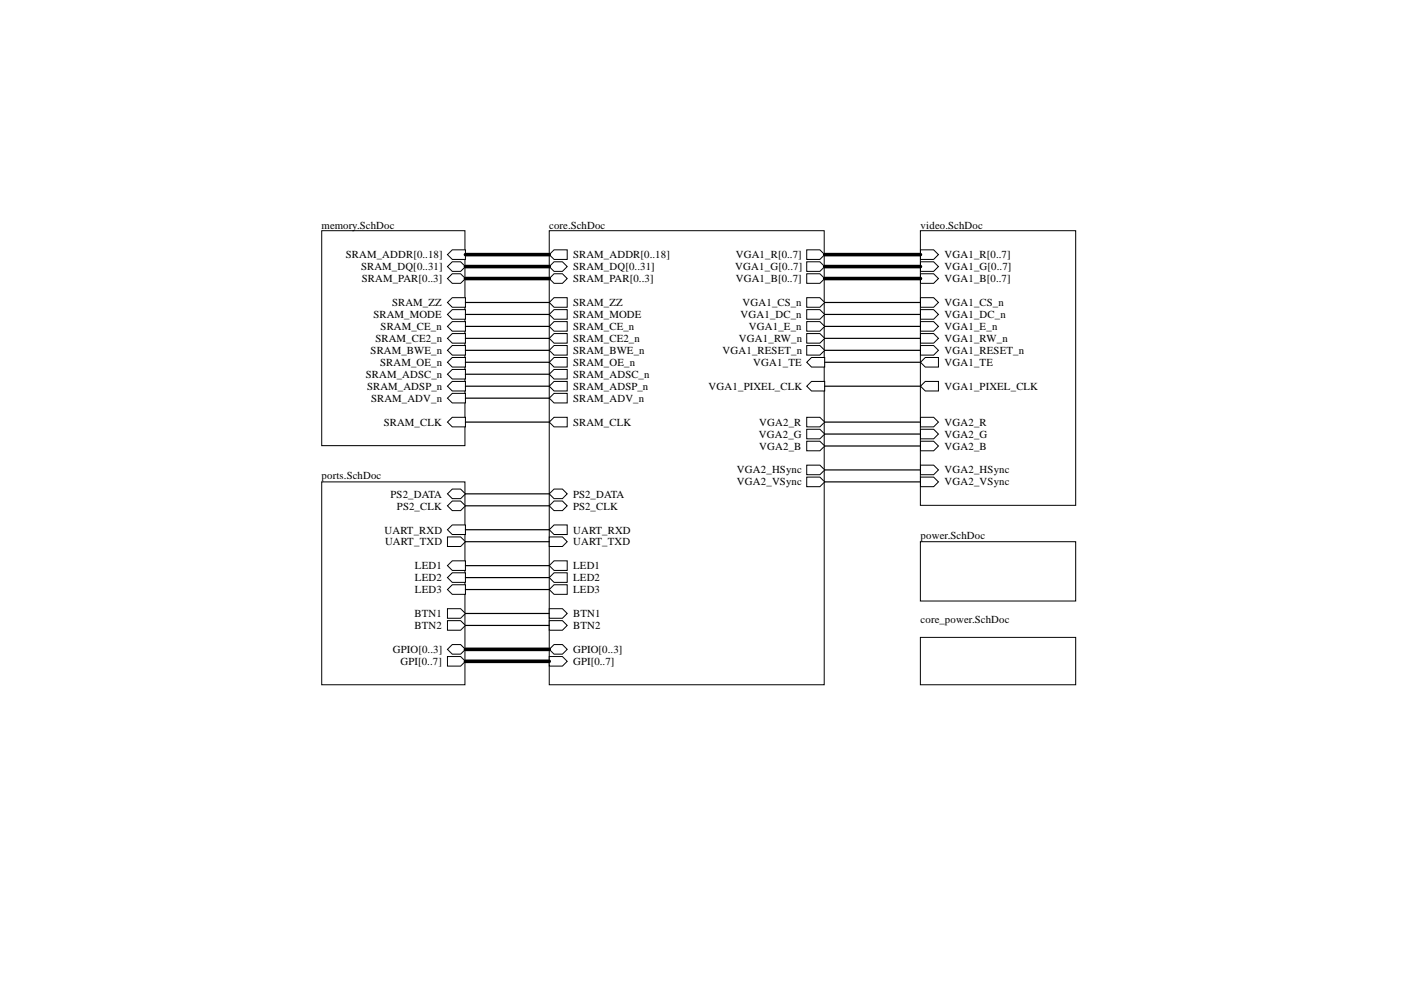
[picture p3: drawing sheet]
<svg xmlns="http://www.w3.org/2000/svg" width="297mm" height="210mm" viewBox="0 0 297 210" stroke-linecap="round" stroke-linejoin="round" font-family="sans-serif">
<path d="M116.5 48.9h58.2v96.3h-58.2z" fill="#fff" stroke="#000" stroke-width=".21"/>
<path d="M116.5 54l1-1h2.8v2h-2.8z" fill-rule="evenodd" fill="#fff"/>
<path d="M116.5 54l1-1h2.8v2h-2.8z" fill="none" stroke="#000" stroke-width=".21"/>
<path d="M116.5 56.5l1-1h1.7l1.1 1-1.1 1h-1.7z" fill-rule="evenodd" fill="#fff"/>
<path d="M116.5 56.5l1-1h1.7l1.1 1-1.1 1h-1.7z" fill="none" stroke="#000" stroke-width=".21"/>
<path d="M116.5 59.1l1-1.1h1.7l1.1 1.1-1.1 1h-1.7z" fill-rule="evenodd" fill="#fff"/>
<path d="M116.5 59.1l1-1.1h1.7l1.1 1.1-1.1 1h-1.7z" fill="none" stroke="#000" stroke-width=".21"/>
<path d="M171 53h2.8l1 1-1 1h-2.8z" fill-rule="evenodd" fill="#fff"/>
<path d="M171 53h2.8l1 1-1 1h-2.8z" fill="none" stroke="#000" stroke-width=".21"/>
<path d="M171 55.5h2.8l1 1-1 1h-2.8z" fill-rule="evenodd" fill="#fff"/>
<path d="M171 55.5h2.8l1 1-1 1h-2.8z" fill="none" stroke="#000" stroke-width=".21"/>
<path d="M171 58h2.8l1 1.1-1 1h-2.8z" fill-rule="evenodd" fill="#fff"/>
<path d="M171 58h2.8l1 1.1-1 1h-2.8z" fill="none" stroke="#000" stroke-width=".21"/>
<path d="M116.5 137.7l1-1h1.7l1.1 1-1.1 1h-1.7z" fill-rule="evenodd" fill="#fff"/>
<path d="M116.5 137.7l1-1h1.7l1.1 1-1.1 1h-1.7z" fill="none" stroke="#000" stroke-width=".21"/>
<path d="M116.5 104.7l1-1h1.7l1.1 1-1.1 1h-1.7z" fill-rule="evenodd" fill="#fff"/>
<path d="M116.5 104.7l1-1h1.7l1.1 1-1.1 1h-1.7z" fill="none" stroke="#000" stroke-width=".21"/>
<path d="M116.5 107.2l1-1h1.7l1.1 1-1.1 1.1h-1.7z" fill-rule="evenodd" fill="#fff"/>
<path d="M116.5 107.2l1-1h1.7l1.1 1-1.1 1.1h-1.7z" fill="none" stroke="#000" stroke-width=".21"/>
<path d="M171 81.9l1.1-1h2.7v2h-2.7z" fill-rule="evenodd" fill="#fff"/>
<path d="M171 81.9l1.1-1h2.7v2h-2.7z" fill="none" stroke="#000" stroke-width=".21"/>
<path d="M171 73.3h2.8l1 1-1 1h-2.8z" fill-rule="evenodd" fill="#fff"/>
<path d="M171 73.3h2.8l1 1-1 1h-2.8z" fill="none" stroke="#000" stroke-width=".21"/>
<path d="M171 63.1h2.8l1 1-1 1h-2.8z" fill-rule="evenodd" fill="#fff"/>
<path d="M171 63.1h2.8l1 1-1 1h-2.8z" fill="none" stroke="#000" stroke-width=".21"/>
<path d="M116.5 64.1l1-1h2.8v2h-2.8z" fill-rule="evenodd" fill="#fff"/>
<path d="M116.5 64.1l1-1h2.8v2h-2.8z" fill="none" stroke="#000" stroke-width=".21"/>
<path d="M171 76.8l1.1-1h2.7v2h-2.7z" fill-rule="evenodd" fill="#fff"/>
<path d="M171 76.8l1.1-1h2.7v2h-2.7z" fill="none" stroke="#000" stroke-width=".21"/>
<path d="M171 68.2h2.8l1 1-1 1h-2.8z" fill-rule="evenodd" fill="#fff"/>
<path d="M171 68.2h2.8l1 1-1 1h-2.8z" fill="none" stroke="#000" stroke-width=".21"/>
<path d="M171 70.7h2.8l1 1-1 1.1h-2.8z" fill-rule="evenodd" fill="#fff"/>
<path d="M171 70.7h2.8l1 1-1 1.1h-2.8z" fill="none" stroke="#000" stroke-width=".21"/>
<path d="M171 65.7h2.8l1 1-1 1h-2.8z" fill-rule="evenodd" fill="#fff"/>
<path d="M171 65.7h2.8l1 1-1 1h-2.8z" fill="none" stroke="#000" stroke-width=".21"/>
<path d="M116.5 129.1h2.7l1.1 1-1.1 1h-2.7z" fill-rule="evenodd" fill="#fff"/>
<path d="M116.5 129.1h2.7l1.1 1-1.1 1h-2.7z" fill="none" stroke="#000" stroke-width=".21"/>
<path d="M116.5 131.6h2.7l1.1 1-1.1 1h-2.7z" fill-rule="evenodd" fill="#fff"/>
<path d="M116.5 131.6h2.7l1.1 1-1.1 1h-2.7z" fill="none" stroke="#000" stroke-width=".21"/>
<path d="M116.5 119.9l1-1h2.8v2h-2.8z" fill-rule="evenodd" fill="#fff"/>
<path d="M116.5 119.9l1-1h2.8v2h-2.8z" fill="none" stroke="#000" stroke-width=".21"/>
<path d="M116.5 122.5l1-1.1h2.8v2.1h-2.8z" fill-rule="evenodd" fill="#fff"/>
<path d="M116.5 122.5l1-1.1h2.8v2.1h-2.8z" fill="none" stroke="#000" stroke-width=".21"/>
<path d="M116.5 125l1-1h2.8v2h-2.8z" fill-rule="evenodd" fill="#fff"/>
<path d="M116.5 125l1-1h2.8v2h-2.8z" fill="none" stroke="#000" stroke-width=".21"/>
<path d="M171 88.5h2.8l1 1-1 1h-2.8z" fill-rule="evenodd" fill="#fff"/>
<path d="M171 88.5h2.8l1 1-1 1h-2.8z" fill="none" stroke="#000" stroke-width=".21"/>
<path d="M171 91h2.8l1 1-1 1h-2.8z" fill-rule="evenodd" fill="#fff"/>
<path d="M171 91h2.8l1 1-1 1h-2.8z" fill="none" stroke="#000" stroke-width=".21"/>
<path d="M171 93.6h2.8l1 1-1 1h-2.8z" fill-rule="evenodd" fill="#fff"/>
<path d="M171 93.6h2.8l1 1-1 1h-2.8z" fill="none" stroke="#000" stroke-width=".21"/>
<path d="M171 98.6h2.8l1 1-1 1.1h-2.8z" fill-rule="evenodd" fill="#fff"/>
<path d="M171 98.6h2.8l1 1-1 1.1h-2.8z" fill="none" stroke="#000" stroke-width=".21"/>
<path d="M171 101.2h2.8l1 1-1 1h-2.8z" fill-rule="evenodd" fill="#fff"/>
<path d="M171 101.2h2.8l1 1-1 1h-2.8z" fill="none" stroke="#000" stroke-width=".21"/>
<path d="M116.5 66.7l1-1h2.8v2h-2.8z" fill-rule="evenodd" fill="#fff"/>
<path d="M116.5 66.7l1-1h2.8v2h-2.8z" fill="none" stroke="#000" stroke-width=".21"/>
<path d="M116.5 89.5l1-1h2.8v2h-2.8z" fill-rule="evenodd" fill="#fff"/>
<path d="M116.5 89.5l1-1h2.8v2h-2.8z" fill="none" stroke="#000" stroke-width=".21"/>
<path d="M116.5 69.2l1-1h2.8v2h-2.8z" fill-rule="evenodd" fill="#fff"/>
<path d="M116.5 69.2l1-1h2.8v2h-2.8z" fill="none" stroke="#000" stroke-width=".21"/>
<path d="M116.5 71.7l1-1h2.8v2.1h-2.8z" fill-rule="evenodd" fill="#fff"/>
<path d="M116.5 71.7l1-1h2.8v2.1h-2.8z" fill="none" stroke="#000" stroke-width=".21"/>
<path d="M116.5 74.3l1-1h2.8v2h-2.8z" fill-rule="evenodd" fill="#fff"/>
<path d="M116.5 74.3l1-1h2.8v2h-2.8z" fill="none" stroke="#000" stroke-width=".21"/>
<path d="M116.5 76.8l1-1h2.8v2h-2.8z" fill-rule="evenodd" fill="#fff"/>
<path d="M116.5 76.8l1-1h2.8v2h-2.8z" fill="none" stroke="#000" stroke-width=".21"/>
<path d="M116.5 79.3l1-1h2.8v2.1h-2.8z" fill-rule="evenodd" fill="#fff"/>
<path d="M116.5 79.3l1-1h2.8v2.1h-2.8z" fill="none" stroke="#000" stroke-width=".21"/>
<path d="M116.5 81.9l1-1h2.8v2h-2.8z" fill-rule="evenodd" fill="#fff"/>
<path d="M116.5 81.9l1-1h2.8v2h-2.8z" fill="none" stroke="#000" stroke-width=".21"/>
<path d="M116.5 84.4l1-1h2.8v2h-2.8z" fill-rule="evenodd" fill="#fff"/>
<path d="M116.5 84.4l1-1h2.8v2h-2.8z" fill="none" stroke="#000" stroke-width=".21"/>
<path d="M116.5 112.3l1-1h2.8v2h-2.8z" fill-rule="evenodd" fill="#fff"/>
<path d="M116.5 112.3l1-1h2.8v2h-2.8z" fill="none" stroke="#000" stroke-width=".21"/>
<path d="M116.5 113.8h2.7l1.1 1.1-1.1 1h-2.7z" fill-rule="evenodd" fill="#fff"/>
<path d="M116.5 113.8h2.7l1.1 1.1-1.1 1h-2.7z" fill="none" stroke="#000" stroke-width=".21"/>
<path d="M116.5 139.2h2.7l1.1 1-1.1 1h-2.7z" fill-rule="evenodd" fill="#fff"/>
<path d="M116.5 139.2h2.7l1.1 1-1.1 1h-2.7z" fill="none" stroke="#000" stroke-width=".21"/>
<path d="M195.1 48.9h33v58.2h-33z" fill="#fff" stroke="#000" stroke-width=".21"/>
<path d="M195.2 53h2.8l1 1-1 1h-2.8z" fill-rule="evenodd" fill="#fff"/>
<path d="M195.2 53h2.8l1 1-1 1h-2.8z" fill="none" stroke="#000" stroke-width=".21"/>
<path d="M195.2 55.5h2.8l1 1-1 1h-2.8z" fill-rule="evenodd" fill="#fff"/>
<path d="M195.2 55.5h2.8l1 1-1 1h-2.8z" fill="none" stroke="#000" stroke-width=".21"/>
<path d="M195.2 58h2.8l1 1.1-1 1h-2.8z" fill-rule="evenodd" fill="#fff"/>
<path d="M195.2 58h2.8l1 1.1-1 1h-2.8z" fill="none" stroke="#000" stroke-width=".21"/>
<path d="M195.2 63.1h2.8l1 1-1 1h-2.8z" fill-rule="evenodd" fill="#fff"/>
<path d="M195.2 63.1h2.8l1 1-1 1h-2.8z" fill="none" stroke="#000" stroke-width=".21"/>
<path d="M195.2 65.7h2.8l1 1-1 1h-2.8z" fill-rule="evenodd" fill="#fff"/>
<path d="M195.2 65.7h2.8l1 1-1 1h-2.8z" fill="none" stroke="#000" stroke-width=".21"/>
<path d="M195.2 70.7h2.8l1 1-1 1.1h-2.8z" fill-rule="evenodd" fill="#fff"/>
<path d="M195.2 70.7h2.8l1 1-1 1.1h-2.8z" fill="none" stroke="#000" stroke-width=".21"/>
<path d="M195.2 68.2h2.8l1 1-1 1h-2.8z" fill-rule="evenodd" fill="#fff"/>
<path d="M195.2 68.2h2.8l1 1-1 1h-2.8z" fill="none" stroke="#000" stroke-width=".21"/>
<path d="M195.2 73.3h2.8l1 1-1 1h-2.8z" fill-rule="evenodd" fill="#fff"/>
<path d="M195.2 73.3h2.8l1 1-1 1h-2.8z" fill="none" stroke="#000" stroke-width=".21"/>
<path d="M195.2 76.8l1-1h2.8v2h-2.8z" fill-rule="evenodd" fill="#fff"/>
<path d="M195.2 76.8l1-1h2.8v2h-2.8z" fill="none" stroke="#000" stroke-width=".21"/>
<path d="M195.2 81.9l1-1h2.8v2h-2.8z" fill-rule="evenodd" fill="#fff"/>
<path d="M195.2 81.9l1-1h2.8v2h-2.8z" fill="none" stroke="#000" stroke-width=".21"/>
<path d="M195.2 91h2.8l1 1-1 1h-2.8z" fill-rule="evenodd" fill="#fff"/>
<path d="M195.2 91h2.8l1 1-1 1h-2.8z" fill="none" stroke="#000" stroke-width=".21"/>
<path d="M195.2 93.6h2.8l1 1-1 1h-2.8z" fill-rule="evenodd" fill="#fff"/>
<path d="M195.2 93.6h2.8l1 1-1 1h-2.8z" fill="none" stroke="#000" stroke-width=".21"/>
<path d="M195.2 101.2h2.8l1 1-1 1h-2.8z" fill-rule="evenodd" fill="#fff"/>
<path d="M195.2 101.2h2.8l1 1-1 1h-2.8z" fill="none" stroke="#000" stroke-width=".21"/>
<path d="M195.2 98.6h2.8l1 1-1 1.1h-2.8z" fill-rule="evenodd" fill="#fff"/>
<path d="M195.2 98.6h2.8l1 1-1 1.1h-2.8z" fill="none" stroke="#000" stroke-width=".21"/>
<path d="M195.2 88.5h2.8l1 1-1 1h-2.8z" fill-rule="evenodd" fill="#fff"/>
<path d="M195.2 88.5h2.8l1 1-1 1h-2.8z" fill="none" stroke="#000" stroke-width=".21"/>
<path d="M68.2 102.2h30.4v43h-30.4z" fill="#fff" stroke="#000" stroke-width=".21"/>
<path d="M94.9 129.1h2.8l1 1-1 1h-2.8z" fill-rule="evenodd" fill="#fff"/>
<path d="M94.9 129.1h2.8l1 1-1 1h-2.8z" fill="none" stroke="#000" stroke-width=".21"/>
<path d="M94.9 131.6h2.8l1 1-1 1h-2.8z" fill-rule="evenodd" fill="#fff"/>
<path d="M94.9 131.6h2.8l1 1-1 1h-2.8z" fill="none" stroke="#000" stroke-width=".21"/>
<path d="M94.9 104.7l1-1h1.8l1 1-1 1h-1.8z" fill-rule="evenodd" fill="#fff"/>
<path d="M94.9 104.7l1-1h1.8l1 1-1 1h-1.8z" fill="none" stroke="#000" stroke-width=".21"/>
<path d="M94.9 107.2l1-1h1.8l1 1-1 1.1h-1.8z" fill-rule="evenodd" fill="#fff"/>
<path d="M94.9 107.2l1-1h1.8l1 1-1 1.1h-1.8z" fill="none" stroke="#000" stroke-width=".21"/>
<path d="M94.9 112.3l1-1h2.8v2h-2.8z" fill-rule="evenodd" fill="#fff"/>
<path d="M94.9 112.3l1-1h2.8v2h-2.8z" fill="none" stroke="#000" stroke-width=".21"/>
<path d="M94.9 113.8h2.8l1 1.1-1 1h-2.8z" fill-rule="evenodd" fill="#fff"/>
<path d="M94.9 113.8h2.8l1 1.1-1 1h-2.8z" fill="none" stroke="#000" stroke-width=".21"/>
<path d="M94.9 119.9l1-1h2.8v2h-2.8z" fill-rule="evenodd" fill="#fff"/>
<path d="M94.9 119.9l1-1h2.8v2h-2.8z" fill="none" stroke="#000" stroke-width=".21"/>
<path d="M94.9 122.5l1-1.1h2.8v2.1h-2.8z" fill-rule="evenodd" fill="#fff"/>
<path d="M94.9 122.5l1-1.1h2.8v2.1h-2.8z" fill="none" stroke="#000" stroke-width=".21"/>
<path d="M94.9 125l1-1h2.8v2h-2.8z" fill-rule="evenodd" fill="#fff"/>
<path d="M94.9 125l1-1h2.8v2h-2.8z" fill="none" stroke="#000" stroke-width=".21"/>
<path d="M94.9 137.7l1-1h1.8l1 1-1 1h-1.8z" fill-rule="evenodd" fill="#fff"/>
<path d="M94.9 137.7l1-1h1.8l1 1-1 1h-1.8z" fill="none" stroke="#000" stroke-width=".21"/>
<path d="M94.9 139.2h2.8l1 1-1 1h-2.8z" fill-rule="evenodd" fill="#fff"/>
<path d="M94.9 139.2h2.8l1 1-1 1h-2.8z" fill="none" stroke="#000" stroke-width=".21"/>
<g fill="#fff" stroke="#000" stroke-width=".21">
<path d="M195.1 114.9h33v12.5h-33z"/>
<path d="M68.2 48.9h30.4v45.6h-30.4z"/>
</g>
<path d="M94.9 54l1-1h2.8v2h-2.8z" fill-rule="evenodd" fill="#fff"/>
<path d="M94.9 54l1-1h2.8v2h-2.8z" fill="none" stroke="#000" stroke-width=".21"/>
<path d="M94.9 56.5l1-1h1.8l1 1-1 1h-1.8z" fill-rule="evenodd" fill="#fff"/>
<path d="M94.9 56.5l1-1h1.8l1 1-1 1h-1.8z" fill="none" stroke="#000" stroke-width=".21"/>
<path d="M94.9 59.1l1-1.1h1.8l1 1.1-1 1h-1.8z" fill-rule="evenodd" fill="#fff"/>
<path d="M94.9 59.1l1-1.1h1.8l1 1.1-1 1h-1.8z" fill="none" stroke="#000" stroke-width=".21"/>
<path d="M94.9 64.1l1-1h2.8v2h-2.8z" fill-rule="evenodd" fill="#fff"/>
<path d="M94.9 64.1l1-1h2.8v2h-2.8z" fill="none" stroke="#000" stroke-width=".21"/>
<path d="M94.9 66.7l1-1h2.8v2h-2.8z" fill-rule="evenodd" fill="#fff"/>
<path d="M94.9 66.7l1-1h2.8v2h-2.8z" fill="none" stroke="#000" stroke-width=".21"/>
<path d="M94.9 89.5l1-1h2.8v2h-2.8z" fill-rule="evenodd" fill="#fff"/>
<path d="M94.9 89.5l1-1h2.8v2h-2.8z" fill="none" stroke="#000" stroke-width=".21"/>
<path d="M94.9 69.2l1-1h2.8v2h-2.8z" fill-rule="evenodd" fill="#fff"/>
<path d="M94.9 69.2l1-1h2.8v2h-2.8z" fill="none" stroke="#000" stroke-width=".21"/>
<path d="M94.9 71.7l1-1h2.8v2.1h-2.8z" fill-rule="evenodd" fill="#fff"/>
<path d="M94.9 71.7l1-1h2.8v2.1h-2.8z" fill="none" stroke="#000" stroke-width=".21"/>
<path d="M94.9 74.3l1-1h2.8v2h-2.8z" fill-rule="evenodd" fill="#fff"/>
<path d="M94.9 74.3l1-1h2.8v2h-2.8z" fill="none" stroke="#000" stroke-width=".21"/>
<path d="M94.9 76.8l1-1h2.8v2h-2.8z" fill-rule="evenodd" fill="#fff"/>
<path d="M94.9 76.8l1-1h2.8v2h-2.8z" fill="none" stroke="#000" stroke-width=".21"/>
<path d="M94.9 79.3l1-1h2.8v2.1h-2.8z" fill-rule="evenodd" fill="#fff"/>
<path d="M94.9 79.3l1-1h2.8v2.1h-2.8z" fill="none" stroke="#000" stroke-width=".21"/>
<path d="M94.9 81.9l1-1h2.8v2h-2.8z" fill-rule="evenodd" fill="#fff"/>
<path d="M94.9 81.9l1-1h2.8v2h-2.8z" fill="none" stroke="#000" stroke-width=".21"/>
<path d="M94.9 84.4l1-1h2.8v2h-2.8z" fill-rule="evenodd" fill="#fff"/>
<path d="M94.9 84.4l1-1h2.8v2h-2.8z" fill="none" stroke="#000" stroke-width=".21"/>
<g fill="none" stroke="#000" stroke-width=".25">
<path d="M98.7 64.1h17.8M98.7 66.7h17.8M98.7 69.2h17.8M98.7 71.7h17.8M98.7 74.3h17.8M98.7 76.8h17.8M98.7 79.3h17.8M174.8 64.1h20.4M174.8 66.7h20.4M174.8 69.2h20.4M174.8 71.7h20.4M174.8 74.3h20.4"/>
<path d="M174.8 76.8h20.4M98.7 81.9h17.8M98.7 84.4h17.8M98.7 89.5h17.8M174.8 81.9h20.4M174.8 89.5h20.4M174.8 92h20.4M174.8 94.6h20.4M174.8 99.6h20.4M98.7 104.7h17.8M98.7 107.2h17.8M98.7 112.3h17.8"/>
<path d="M98.7 114.9h17.8M98.7 119.9h17.8M174.8 102.2h20.4M98.7 122.5h17.8M98.7 125h17.8M98.7 130.1h17.8M98.7 132.6h17.8"/>
</g>
<path d="M98.7 54h17.8M98.7 56.5h17.8M98.7 59.1h17.8M174.8 54h20.4M174.8 56.5h20.4M174.8 59.1h20.4M98.7 137.7h17.8" fill="none" stroke="#000" stroke-width=".76"/>
<path d="M195.1 135.1h33v10.1h-33z" fill="#fff" stroke="#000" stroke-width=".21"/>
<path d="M98.7 140.2h17.8" fill="none" stroke="#000" stroke-width=".76"/>
<g font-size="2.3">
<text x="68.2" y="48.5">memory.SchDoc</text>
<text x="116.4" y="48.5">core.SchDoc</text>
<text x="195.2" y="48.5">video.SchDoc</text>
<text x="73.3" y="54.8">SRAM_ADDR[0..18]</text>
<text x="76.6" y="57.3">SRAM_DQ[0..31]</text>
<text x="76.7" y="59.9">SRAM_PAR[0..3]</text>
<text x="121.5" y="54.8">SRAM_ADDR[0..18]</text>
<text x="121.5" y="57.3">SRAM_DQ[0..31]</text>
<text x="121.5" y="59.9">SRAM_PAR[0..3]</text>
<text x="155.9" y="57.3">VGA1_G[0..7]</text>
<text x="156" y="54.8">VGA1_R[0..7]</text>
<text x="156" y="59.9">VGA1_B[0..7]</text>
<text x="200.3" y="54.8">VGA1_R[0..7]</text>
<text x="200.3" y="57.3">VGA1_G[0..7]</text>
<text x="200.3" y="59.9">VGA1_B[0..7]</text>
<text x="83.1" y="64.9">SRAM_ZZ</text>
<text x="121.5" y="64.9">SRAM_ZZ</text>
<text x="157.4" y="64.9">VGA1_CS_n</text>
<text x="200.3" y="64.9">VGA1_CS_n</text>
<text x="79.2" y="67.4">SRAM_MODE</text>
<text x="80.7" y="70">SRAM_CE_n</text>
<text x="121.5" y="67.4">SRAM_MODE</text>
<text x="121.5" y="70">SRAM_CE_n</text>
<text x="157" y="67.4">VGA1_DC_n</text>
<text x="158.8" y="70">VGA1_E_n</text>
<text x="200.3" y="67.4">VGA1_DC_n</text>
<text x="200.3" y="70">VGA1_E_n</text>
<text x="78.6" y="75">SRAM_BWE_n</text>
<text x="79.6" y="72.5">SRAM_CE2_n</text>
<text x="80.6" y="77.6">SRAM_OE_n</text>
<text x="121.5" y="72.5">SRAM_CE2_n</text>
<text x="121.5" y="75">SRAM_BWE_n</text>
<text x="121.5" y="77.6">SRAM_OE_n</text>
<text x="153.2" y="75">VGA1_RESET_n</text>
<text x="156.7" y="72.5">VGA1_RW_n</text>
<text x="159.7" y="77.6">VGA1_TE</text>
<text x="200.3" y="72.5">VGA1_RW_n</text>
<text x="200.3" y="75">VGA1_RESET_n</text>
<text x="200.3" y="77.6">VGA1_TE</text>
<text x="77.6" y="80.1">SRAM_ADSC_n</text>
<text x="77.8" y="82.6">SRAM_ADSP_n</text>
<text x="121.5" y="80.1">SRAM_ADSC_n</text>
<text x="121.5" y="82.6">SRAM_ADSP_n</text>
<text x="150.2" y="82.6">VGA1_PIXEL_CLK</text>
<text x="200.3" y="82.6">VGA1_PIXEL_CLK</text>
<text x="78.7" y="85.2">SRAM_ADV_n</text>
<text x="121.5" y="85.2">SRAM_ADV_n</text>
<text x="81.4" y="90.2">SRAM_CLK</text>
<text x="121.5" y="90.2">SRAM_CLK</text>
<text x="160.9" y="92.8">VGA2_G</text>
<text x="161" y="90.2">VGA2_R</text>
<text x="161" y="95.3">VGA2_B</text>
<text x="200.3" y="92.8">VGA2_G</text>
<text x="200.3" y="95.3">VGA2_B</text>
<text x="200.3" y="90.2">VGA2_R</text>
<text x="68.2" y="101.6">ports.SchDoc</text>
<text x="156.2" y="100.4">VGA2_HSync</text>
<text x="200.3" y="100.4">VGA2_HSync</text>
<text x="82.8" y="105.5">PS2_DATA</text>
<text x="121.5" y="105.5">PS2_DATA</text>
<text x="156.2" y="102.9">VGA2_VSync</text>
<text x="200.3" y="102.9">VGA2_VSync</text>
<text x="81.5" y="113.1">UART_RXD</text>
<text x="84.2" y="108.1">PS2_CLK</text>
<text x="121.5" y="108.1">PS2_CLK</text>
<text x="121.5" y="113.1">UART_RXD</text>
<text x="81.6" y="115.7">UART_TXD</text>
<text x="121.5" y="115.7">UART_TXD</text>
<text x="195.2" y="114.4">power.SchDoc</text>
<text x="88" y="120.7">LED1</text>
<text x="88" y="123.2">LED2</text>
<text x="88" y="125.8">LED3</text>
<text x="121.5" y="120.7">LED1</text>
<text x="121.5" y="123.2">LED2</text>
<text x="121.5" y="125.8">LED3</text>
<text x="87.9" y="130.8">BTN1</text>
<text x="121.5" y="130.8">BTN1</text>
<text x="87.9" y="133.4">BTN2</text>
<text x="121.5" y="133.4">BTN2</text>
<text x="195.2" y="132.1">core_power.SchDoc</text>
<text x="83.3" y="138.4">GPIO[0..3]</text>
<text x="84.9" y="141">GPI[0..7]</text>
<text x="121.5" y="138.4">GPIO[0..3]</text>
<text x="121.5" y="141">GPI[0..7]</text>
</g>
</svg>
